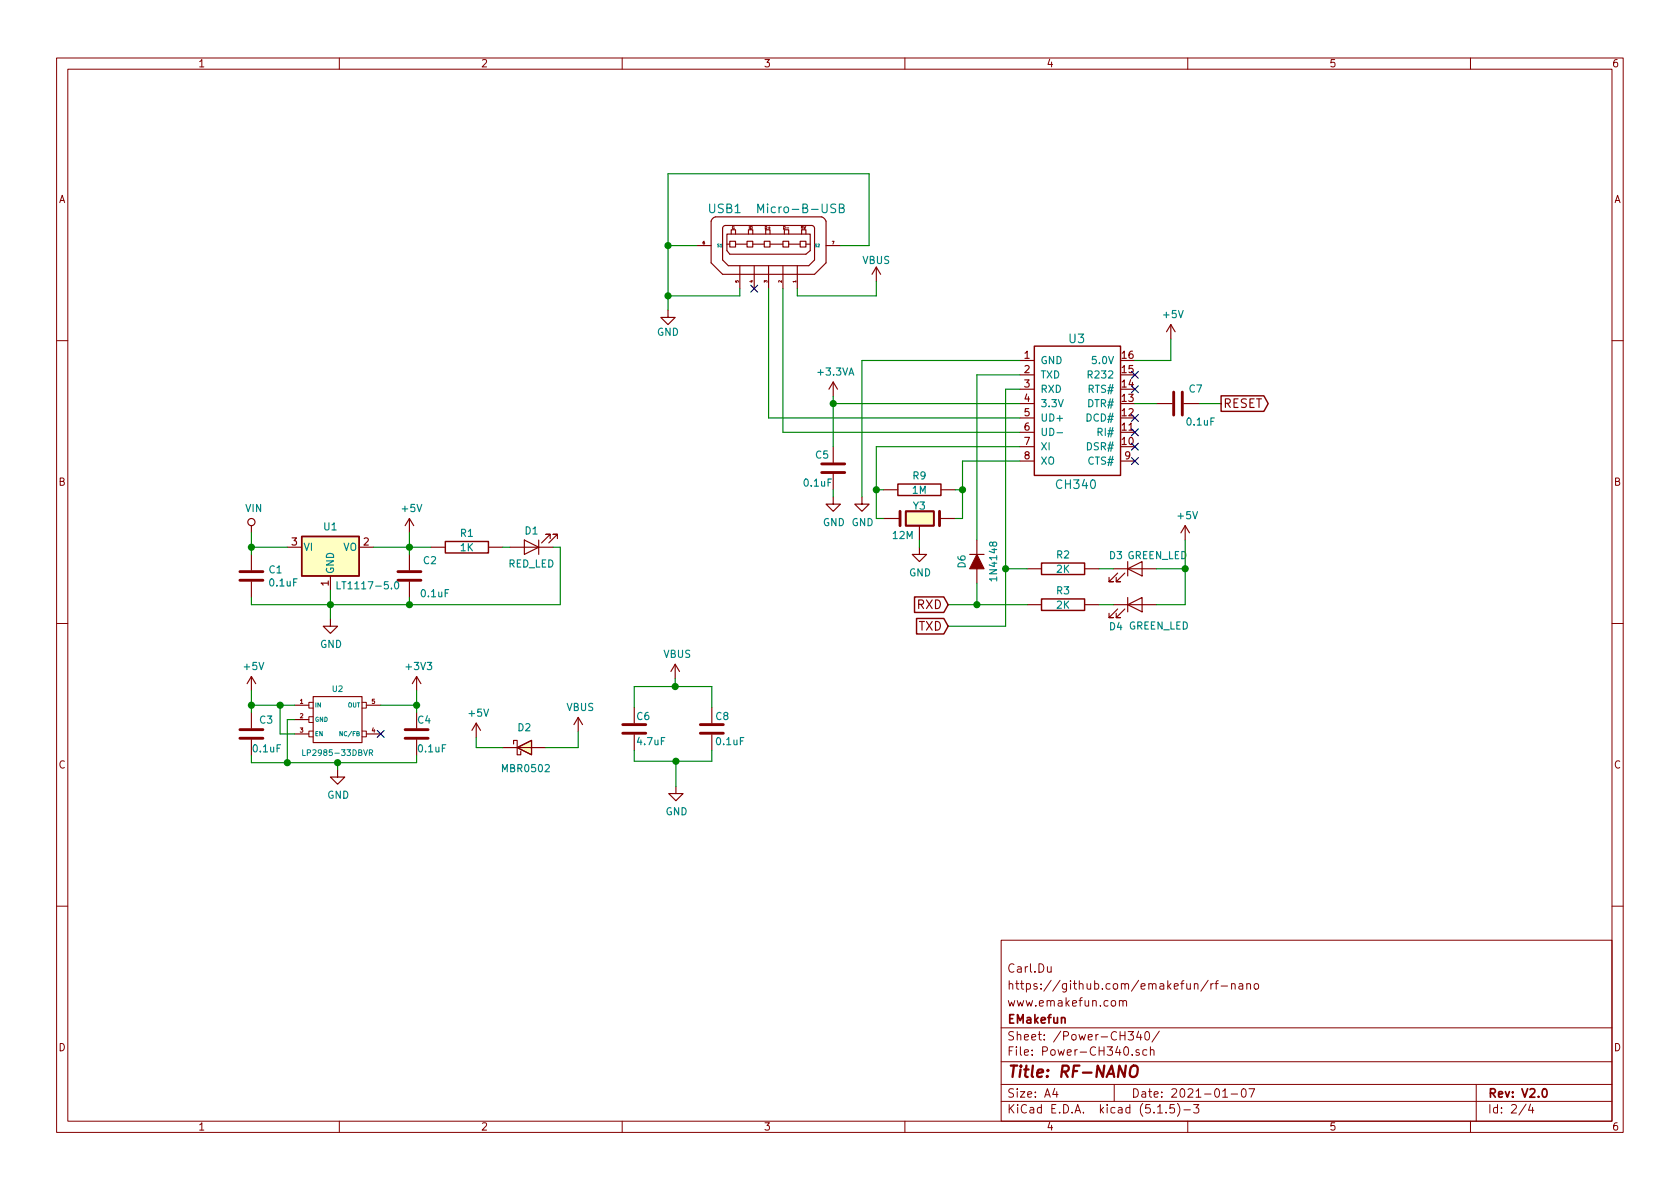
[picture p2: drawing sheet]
<svg xmlns="http://www.w3.org/2000/svg" width="297mm" height="210mm" viewBox="0 0 297 210" stroke-linecap="round" stroke-linejoin="round" font-family="sans-serif">
<g fill="none" stroke="#840000" stroke-width=".18">
<path d="M10 10.3h277v189.9h-277zM12 12.2h273v186.1h-273zM60 10.3v1.9M110 10.3v1.9M160 10.3v1.9M210 10.3v1.9M260 10.3v1.9M10 60.2h2M285 60.2h2M10 110.3h2M285 110.3h2M55.4 129.3h-.8v1h.8"/>
<path d="M55.4 126.7h-.8v1.1h.8M55.4 124.2h-.8v1h.8M64 129.3h.8v1h-.8M64 124.2h.8v1h-.8M10 160.2h2M177 166.3h108v32h-108zM185.2 170.9v.8a.39 .39 0 0 0 .7 .1M185.9 170.9v1M197.9 177.1l.1-.1a.37 .37 0 0 1 .6 .1v.8M197.9 176.9v1M198.6 177.1l.2-.2 .3 .1 .1 .9M213.6 173.3l-1.3 2"/>
<path d="M214.1 173.9v1M214.5 173.9l-.4 .3M214.8 173.9h.6M215.4 173.4l-.4 .3v1.2M215.9 174.4h1.1M217.8 174.1v-.1a.37 .37 0 0 1 .6 .1v.8M217.8 173.9v1M219.1 174h.6v.9M219.7 174.3l-.4 .1-.3 .2 .3 .3 .4-.1M220.4 174.1l.1-.1a.37 .37 0 0 1 .6 .1v.8M220.4 173.9v1M221.8 174.1l.2-.2 .5 .2v.7l-.3 .1-.4-.1z"/>
<path d="M285 160.2h2M60 198.3v1.9M110 198.3v1.9M160 198.3v1.9M177 194.8h108M177 191.8h108M177 187.8h108M177 181.8h108M186.5 192.5l-.4 1h1M186.8 193v1M197 191.8v3M199.5 182.4h.9l-.5 .6 .4 .1v.7l-.2 .1-.6-.1"/>
<path d="M200.2 186.5v.1M201.3 182.3l-.3 1.1h.9M201.4 185.7l-.4-.1-.2 .2 .1 .2 .5 .2v.3h-.6M201.7 182.9v1M202.5 182.6l.4-.2a.94 .94 0 0 1 0 1.5l-.4-.3-.1-.6zM202.8 185.7l-.5-.1-.2 .3v.6l.2 .1 .5-.1M203.4 185.7l.2-.1 .4 .1v.9M203.4 185.1v1.5M204.7 196.8h.8M205 182.3l-1.3 2M206.2 196.7v.1M207.6 195.3h-.7l-.1 .7 .2-.1 .5 .1 .2 .2-.1 .5-.2 .1-.6-.1"/>
<path d="M208.2 195.1a1.71 1.71 0 0 1 0 2.3M209.3 196.3h1.2M210 198.3v1.9M211 195.3h1l-.5 .6 .4 .1v.7l-.2 .1-.7-.1M216.2 194h.8M217.7 193.5h1.1M219.6 192.7l.4-.2a.94 .94 0 0 1 0 1.5 .82 .82 0 0 1-.4-1.3zM220.8 192.5h1l-.6 1.5M260 198.3v1.9M261 191.8v6.5M269.8 195.2l-1.2 2M270.6 195.2l-.3 1.1h.9"/>
<path d="M271 195.8v1"/>
</g>
<path d="M160.1 90.4h5v2.6h-5zM272.9 192.6l.1-.1a.8 .8 0 0 1 .5 .8 .8 .8 0 0 1-.5 .7 1 1 0 0 1-.1-1.4z" fill="none" stroke="#840000" stroke-width=".3"/>
<path d="M200 188.7a.67 .67 0 0 1 1.1 0 1.43 1.43 0 0 1-.6 1.7l-.5-.1a1.41 1.41 0 0 1 0-1.6z" fill="none" stroke="#840000" stroke-width=".41"/>
<g fill="none" stroke="#840000" stroke-width=".2">
<path d="M126 38.7l.5-.4h18.8l.5 .4 .2 .4v7.4l-2 2h-16.2l-2.1-2v-7.4zM118.1 54.9v1.2h1.3l-1.3 1.3-1.3-1.3h1.3M123.2 43.4h2.5M127.9 40.1l.3-.2h15.5l.3 .4v5.7l-1 1h-14.2l-1-1v-5.7zM128.5 41.4h14.8v2.9l-.8 .7h-13.5l-.5-.7zM128.5 43.2h.5M129 42.7h1v1h-1zM129.3 41.4v-.8h.7v.8M130 43.2h2.1M130.8 47v4M132.1 42.7h1v1h-1zM132.3 41.4v-.8h.8v.8"/>
<path d="M133.1 43.2h2M133.3 47v4M135.1 42.7h1v1h-1zM135.4 41.4v-.8h.7v.8M135.9 47v4M136.1 43.2h2.3M138.4 42.7h1v1h-1zM138.4 47v4M138.7 41.4v-.8h.7v.8M139.4 43.2h2.1M141 47v4M141.5 42.7h1v1h-1z"/>
<path d="M141.7 41.4v-.8h.8v.8M142.5 43.2h.8M146 43.4h2.6M154.9 47.2l-.7 1.3M154.9 47.2v2.6M154.9 47.2l.8 1.3M207 57.4l-.8 1.3M207 57.4v2.5M207 57.4l.8 1.3M147.3 67.6l-.7 1.2M147.3 67.6v2.5M147.3 79v2.8"/>
<path d="M147.3 67.6l.8 1.2M180.3 63.7h2.6M180.3 66.3h2.6M180.3 68.8h2.6M180.3 71.4h2.6M180.3 73.9h2.6M180.3 76.4h2.6M180.3 79h2.6M204.5 71.4h2.8M209.3 71.4h2.8M44.4 93v1.2M44.4 98v2.8"/>
<path d="M50.8 96.8h2.5M63.5 96.8h2.5M72.4 91.7v2.5M72.4 98v2.8M72.4 91.7l-.8 1.3M72.4 91.7l.8 1.3M76.2 96.8h2.5M86.4 96.8h2.5M90.2 96.8h7.6M92.7 95.5l2.5 1.3-2.5 1.2zM95.2 95.5v2.5M97.3 95.2v-.7h-.8h.8l-1.5 1.5"/>
<path d="M98.6 95.2v-.7h-.8h.8l-1.6 1.5M147.3 87.9v1.2h1.3l-1.3 1.3-1.3-1.3h1.3M147.3 83.8v2.8M152.4 87.9v1.2h1.3l-1.3 1.3-1.3-1.3h1.3M156.2 86.6h2.5M156.2 91.7h2.8M162.6 96.8v1.2h1.2l-1.2 1.3-1.3-1.3h1.3M162.6 93v2.5M166.2 91.7h2.7M166.4 86.6h2.5M171.4 98h2.6M172.7 95.5v7.6"/>
<path d="M180.3 81.5h2.6M198.1 81.5h2.6M199.4 99.3v2.5M209.5 93l-.7 1.2M209.5 93v2.5M209.5 93l.8 1.2M44.4 102.9v2.8M44.4 119.6v2.6M44.4 119.6l-.7 1.3M44.4 119.6l.8 1.3M58.4 109.5v1.2h1.3l-1.3 1.3-1.3-1.3h1.3M58.4 101.8v2.6"/>
<path d="M72.4 102.9v2.8M73.7 119.6v2.6M73.7 119.6l-.8 1.3M73.7 119.6l.7 1.3M119.4 117.5l-.8 1.2M119.4 117.5v2.5M119.4 117.5l.7 1.2M181.6 106.9h2.5M181.6 100.6h2.5M191.8 106.9h2.5M191.8 100.6h2.5M196.8 106.9h7.7"/>
<path d="M196.8 100.6h7.7M197.6 107.7l-1.5 1.5h.7h-.7v-.7M197.6 101.3l-1.5 1.6h.7h-.7v-.8M198.9 107.7l-1.5 1.5h.7h-.7v-.7M198.9 101.3l-1.5 1.6h.7h-.7v-.8M199.4 106.9l2.5-1.2v2.5zM199.4 100.6l2.5-1.3v2.5zM199.4 105.7v2.5M44.4 126v2.8M44.4 130.8v2.8M52.1 124.7h2.5M52.1 127.2h2.5"/>
<path d="M52.1 129.8h2.5M55.4 123.2h8.6v8.1h-8.6zM59.7 136.1v1.3h1.3l-1.3 1.3-1.3-1.3h1.3M64.8 124.7h2.5M64.8 129.8h2.5M73.7 126v2.8M73.7 130.8v2.8M84.2 127.9l-.8 1.3M84.2 127.9v2.5M84.2 127.9l.8 1.3M88.9 132.2h7.6M90.8 131.6v-.7h.6v2.6h.7v-.7"/>
<path d="M91.4 132.2l2.6-1.3v2.6zM102.2 126.9l-.7 1.2M102.2 126.9v2.5M102.2 126.9l.8 1.2M112.1 125.1v2.8M112.1 129.9v2.8M119.5 139.1v1.2h1.3l-1.3 1.3-1.3-1.3h1.3M125.9 125.1v2.8M125.9 129.9v2.8"/>
<circle cx="44.4" cy="92.3" r=".63"/>
</g>
<g fill="none" stroke="#840000" stroke-width=".51">
<path d="M207.5 69.3v4.1M209 69.3v4.1M145.3 83.6h4.1M145.3 82h4.1M159.1 90.4v2.6M166.1 90.4v2.6M42.4 102.6h4.1M42.4 101.1h4.1M70.4 102.6h4M70.4 101.1h4M42.4 130.6h4.1M42.4 129h4.1"/>
<path d="M71.6 130.6h4.1M71.6 129h4.1M110.1 129.7h4.1M110.1 128.1h4.1M123.8 129.7h4.1M123.8 128.1h4.1"/>
</g>
<path d="M182.9 61.2h15.2v22.9h-15.2zM215.9 70h7.6l.7 1.4-.7 1.3h-7.6zM53.3 94.9h10.2v6.9h-10.2zM78.7 95.8h7.7v2h-7.7zM158.7 85.6h7.7v2h-7.7zM184.1 99.6h7.7v2h-7.7zM161.7 105.6h5.2l.7 1.3-.7 1.4h-5.2zM162.1 109.4h4.8l.7 1.3-.7 1.4h-4.8zM184.1 105.9h7.7v2h-7.7z" fill="none" stroke="#840000" stroke-width=".25"/>
<path d="M53.5 132.6v1h.5M60.5 129.4v.7l-.4-.7v.7M65.3 133.1h.5v-.4l-.5-.1v1M65.6 133.1l.3 .5" fill="none" stroke="#008484" stroke-width=".18"/>
<path d="M134 37.6v-1.5l.5 1.1 .5-1.1v1.5M148.4 36.8l.7-.1v-.5l-.7-.1v1.5h.6l.2-.1 .1-.4-.2-.2-.2-.1M186.9 76.5h1M192.4 66.2l.7-.1v-.4l-.2-.1h-.5v1.2M59.6 102.9v1.2h.6M69.9 103l.2-.1a.67 .67 0 0 1 .4 .6 .67 .67 0 0 1-.4 .6l-.4-.4z" fill="none" stroke="#008484" stroke-width=".2"/>
<path d="M172.7 98l1.3 2.6h-2.6z" fill="#840000" stroke="#840000" stroke-width=".2"/>
<g fill="#ffffc2" stroke="#ffffc2" stroke-width=".18">
<path d="M160.1 90.4h5v2.6h-5z"/>
<path d="M91.4 132.2l2.6-1.3v2.6z"/>
<path d="M53.3 94.9h10.2v6.9h-10.2z"/>
</g>
<g fill="none" stroke="#008400" stroke-width=".2">
<path d="M118.1 43.4h5.1M130.8 51v1.3h-12.7M135.9 51v22.9h44.4M138.4 51v25.4h41.9M148.6 43.4h5.1v-12.7h-35.6v24.2M154.9 49.8v2.5h-13.9v-1.3M207 59.9v3.8h-6.3M147.3 71.4h33M147.3 70.1v8.9M180.3 79h-25.4v12.7h1.3M180.3 68.8h-2.5v41.9h-10.2M180.3 66.3h-7.6v29.2"/>
<path d="M180.3 63.7h-27.9v24.2M200.7 71.4h3.8M212.1 71.4h3.8M44.4 94.2v3.8M44.4 96.8h6.4M66 96.8h10.2M72.4 94.2v3.8M88.9 96.8h1.3M97.8 96.8h1.3v10.1h-54.7v-1.2M147.3 86.6v1.3M154.9 86.6h1.3M162.6 95.5v1.3"/>
<path d="M168.9 86.6h1.3M180.3 81.5h-10.1v10.2h-1.3M209.5 95.5v11.4h-5M58.4 104.4v5.1M72.4 105.7v1.2M167.6 106.9h14M172.7 103.1v3.8M177.8 100.6h3.8M194.3 106.9h2.5M194.3 100.6h2.5M204.5 100.6h5M44.4 122.2v3.8"/>
<path d="M44.4 133.6v1.3h29.3v-1.3M44.4 124.7h7.7M49.5 124.7v5.1h2.6M52.1 127.2h-1.3v7.7M59.7 134.9v1.2M67.3 124.7h6.4M73.7 122.2v3.8M84.2 130.4v1.8h4.7M102.2 129.4v2.8h-5.7M112.1 125.1v-3.7h13.8v3.7M112.1 132.7v1.9h13.8v-1.9M119.4 120v1.4"/>
<path d="M119.5 134.6v4.5"/>
</g>
<g fill="#008400" stroke="#008400" stroke-width=".25">
<circle cx="72.4" cy="96.8" r=".51"/>
<circle cx="49.5" cy="124.7" r=".51"/>
<circle cx="177.8" cy="100.6" r=".51"/>
<circle cx="172.7" cy="106.9" r=".51"/>
<circle cx="50.8" cy="134.9" r=".51"/>
<circle cx="119.5" cy="134.6" r=".51"/>
<circle cx="119.4" cy="121.4" r=".51"/>
<circle cx="147.3" cy="71.4" r=".51"/>
<circle cx="44.5" cy="124.7" r=".51"/>
<circle cx="58.4" cy="106.9" r=".51"/>
<circle cx="72.4" cy="106.9" r=".51"/>
<circle cx="154.9" cy="86.6" r=".51"/>
<circle cx="209.6" cy="100.6" r=".51"/>
<circle cx="170.2" cy="86.6" r=".51"/>
<circle cx="118.1" cy="43.4" r=".51"/>
<circle cx="44.5" cy="96.8" r=".51"/>
<circle cx="59.7" cy="134.9" r=".51"/>
<circle cx="73.7" cy="124.7" r=".51"/>
<circle cx="118.1" cy="52.3" r=".51"/>
</g>
<g fill="none" stroke="#000084" stroke-width=".2">
<path d="M132.7 50.4l1.3 1.3M134 50.4l-1.3 1.3M200.1 75.8l1.2 1.3M200.1 78.4l1.2 1.2M200.1 73.3l1.2 1.2M200.1 68.2l1.2 1.2M200.1 65.7l1.2 1.2M201.3 75.8l-1.2 1.3M201.3 78.4l-1.2 1.2M201.3 73.3l-1.2 1.2M201.3 68.2l-1.2 1.2M201.3 65.7l-1.2 1.2"/>
<path d="M200.1 80.9l1.2 1.2M201.3 80.9l-1.2 1.2M66.7 129.2l1.2 1.2M67.9 129.2l-1.2 1.2"/>
</g>
<text font-size="2.8" fill="#840000" x="178" y="190.5">Title: RF-NANO</text>
<g font-size="2.1" fill="#008484">
<text x="125.3" y="37.7">USB1</text>
<text x="135.1" y="37.7">Micro-B-USB</text>
<text x="189" y="60.7">U3</text>
<text x="186.9" y="86.5">CH340</text>
</g>
<g font-size="2.1" fill="#840000">
<text x="216.2" y="72.1">RESET</text>
<text x="162.2" y="107.7">RXD</text>
<text x="162.4" y="111.5">TXD</text>
<text x="178" y="172">Carl.Du</text>
<text x="178" y="178">www.emakefun.com</text>
<text x="178" y="175">https://github.com/emakefun/rf-nano</text>
<text x="178" y="184">Sheet: /Power-CH340/</text>
<text x="178" y="181">EMakefun</text>
<text x="178" y="186.7">File: Power-CH340.sch</text>
<text x="178" y="196.9">KiCad E.D.A. kicad (5.1.5)-3</text>
<text x="178" y="194.1">Size: A4</text>
<text x="200" y="194.1">Date: 2021-01-07</text>
<text x="263" y="194.1">Rev: V2.0</text>
<text x="263" y="196.9">Id: 2/4</text>
</g>
<g font-size="1.8" fill="#840000">
<text x="35" y="11.9">1</text>
<text x="85" y="11.9">2</text>
<text x="135" y="11.9">3</text>
<text x="185" y="11.9">4</text>
<text x="235" y="11.9">5</text>
<text x="285" y="11.9">6</text>
<text x="10.4" y="35.9">A</text>
<text x="285.4" y="35.9">A</text>
<text x="181.1" y="63.4">1</text>
<text x="181.1" y="66">2</text>
<text x="198.4" y="66">15</text>
<text x="198.4" y="63.4">16</text>
<text x="181.1" y="68.5">3</text>
<text x="181.1" y="71.1">4</text>
<text x="198.4" y="71.1">13</text>
<text x="198.4" y="68.5">14</text>
<text x="181.1" y="73.6">5</text>
<text x="181.1" y="76.1">6</text>
<text x="198.4" y="76.1">11</text>
<text x="198.4" y="73.6">12</text>
<text x="181.1" y="78.7">7</text>
<text x="181.1" y="81.2">8</text>
<text x="198.4" y="78.7">10</text>
<text x="198.9" y="81.2">9</text>
<text x="10.4" y="85.9">B</text>
<text x="285.4" y="85.9">B</text>
<text x="51.6" y="96.5">3</text>
<text x="64.3" y="96.5">2</text>
<text x="58.1" y="103.6" transform="rotate(-90 58.1 103.6)">1</text>
<text x="10.4" y="135.9">C</text>
<text x="285.4" y="135.9">C</text>
<text x="10.4" y="185.9">D</text>
<text x="285.4" y="185.9">D</text>
<text x="35" y="199.9">1</text>
<text x="85" y="199.9">2</text>
<text x="135" y="199.9">3</text>
<text x="185" y="199.9">4</text>
<text x="235" y="199.9">5</text>
<text x="285" y="199.9">6</text>
</g>
<g font-size="1.8" fill="#008484">
<text x="152.5" y="46.7">VBUS</text>
<text x="116.2" y="59.4">GND</text>
<text x="205.8" y="56.3">+5V</text>
<text x="183.9" y="64.4">GND</text>
<text x="193.5" y="64.4">5.0V</text>
<text x="144.7" y="66.4">+3.3VA</text>
<text x="183.9" y="66.9">TXD</text>
<text x="183.9" y="69.5">RXD</text>
<text x="192.6" y="69.5">RTS#</text>
<text x="192.9" y="66.9">R232</text>
<text x="210.3" y="69.4">C7</text>
<text x="183.9" y="72">3.3V</text>
<text x="183.9" y="74.5">UD+</text>
<text x="183.9" y="77.1">UD-</text>
<text x="192.3" y="74.5">DCD#</text>
<text x="192.5" y="72">DTR#</text>
<text x="194.4" y="77.1">RI#</text>
<text x="210" y="75.3">0.1uF</text>
<text x="144.2" y="81.1">C5</text>
<text x="183.9" y="79.6">XI</text>
<text x="183.9" y="82.2">XO</text>
<text x="192.4" y="79.6">DSR#</text>
<text x="192.6" y="82.2">CTS#</text>
<text x="142.3" y="86">0.1uF</text>
<text x="161.3" y="87.3">1M</text>
<text x="161.4" y="84.8">R9</text>
<text x="43.4" y="90.5">VIN</text>
<text x="57.3" y="93.8">U1</text>
<text x="71.2" y="90.5">+5V</text>
<text x="81.4" y="94.9">R1</text>
<text x="92.9" y="94.5">D1</text>
<text x="145.5" y="93">GND GND</text>
<text x="157.9" y="95.3">12M</text>
<text x="161.5" y="90.1">Y3</text>
<text x="208.3" y="91.8">+5V</text>
<text x="47.6" y="101.4">C1</text>
<text x="53.6" y="97.4">VI</text>
<text x="59.1" y="101.6" transform="rotate(-90 59.1 101.6)">GND</text>
<text x="60.7" y="97.4">VO</text>
<text x="74.9" y="99.8">C2</text>
<text x="81.4" y="97.5">1K</text>
<text x="89.8" y="100.3">RED_LED</text>
<text x="160.7" y="101.9">GND</text>
<text x="170.7" y="100.4" transform="rotate(-90 170.7 100.4)">D6</text>
<text x="186.8" y="98.7">R2</text>
<text x="186.8" y="101.3">2K</text>
<text x="196.2" y="98.9">D3 GREEN_LED</text>
<text x="47.8" y="103.7">0.1uF</text>
<text x="60.5" y="104.2">LT1117-5.0</text>
<text x="74.6" y="105.6">0.1uF</text>
<text x="176.3" y="102.4" transform="rotate(-90 176.3 102.4)">1N4148</text>
<text x="186.8" y="105.1">R3</text>
<text x="186.8" y="107.6">2K</text>
<text x="196.2" y="111.4">D4 GREEN_LED</text>
<text x="43.2" y="118.5">+5V</text>
<text x="56.6" y="114.6">GND</text>
<text x="72" y="118.5">+3V3</text>
<text x="117.3" y="116.3">VBUS</text>
<text x="100.2" y="125.7">VBUS</text>
<text x="45.9" y="128">C3</text>
<text x="73.9" y="128">C4</text>
<text x="83" y="126.7">+5V</text>
<text x="91.6" y="129.3">D2</text>
<text x="112.6" y="127.3">C6</text>
<text x="112.8" y="131.8">4.7uF</text>
<text x="126.6" y="127.3">C8</text>
<text x="126.8" y="131.8">0.1uF</text>
<text x="44.9" y="133">0.1uF</text>
<text x="74.1" y="133">0.1uF</text>
<text x="89" y="136.5">MBR0502</text>
<text x="57.9" y="141.2">GND</text>
<text x="117.7" y="144.2">GND</text>
</g>
<g font-size="1.4" fill="#008484">
<text x="58.8" y="122.3">U2</text>
<text x="54.2" y="133.6">LP2985-33DBVR</text>
</g>
<g font-size="1.1" fill="#840000">
<text x="53.1" y="124.5">1</text>
<text x="65.8" y="124.5">5</text>
<text x="53.1" y="127">2</text>
<text x="53.1" y="129.5">3</text>
<text x="65.8" y="129.5">4</text>
</g>
<g font-size="1.1" fill="#008484">
<text x="55.6" y="125.1">IN</text>
<text x="61.5" y="125.1">OUT</text>
<text x="55.6" y="127.6">GND</text>
<text x="55.6" y="130.2">EN</text>
<text x="60.5" y="130.2">NC/FB</text>
</g>
<g font-size=".7" fill="#840000">
<text x="129.4" y="40.5">G</text>
<text x="132.4" y="40.5">ID</text>
<text x="135.3" y="40.5">D+</text>
<text x="138.7" y="40.5">D-</text>
<text x="141.6" y="40.5">5V</text>
<text x="124.3" y="43.2">6</text>
<text x="147.1" y="43.2">7</text>
<text x="130.6" y="50" transform="rotate(-90 130.6 50)">5</text>
<text x="133.1" y="50" transform="rotate(-90 133.1 50)">4</text>
<text x="135.7" y="50" transform="rotate(-90 135.7 50)">3</text>
<text x="138.2" y="50" transform="rotate(-90 138.2 50)">2</text>
<text x="140.7" y="50" transform="rotate(-90 140.7 50)">1</text>
</g>
<g font-size=".7" fill="#008484">
<text x="126.7" y="43.7">S1</text>
<text x="144.2" y="43.7">S2</text>
</g>
</svg>
